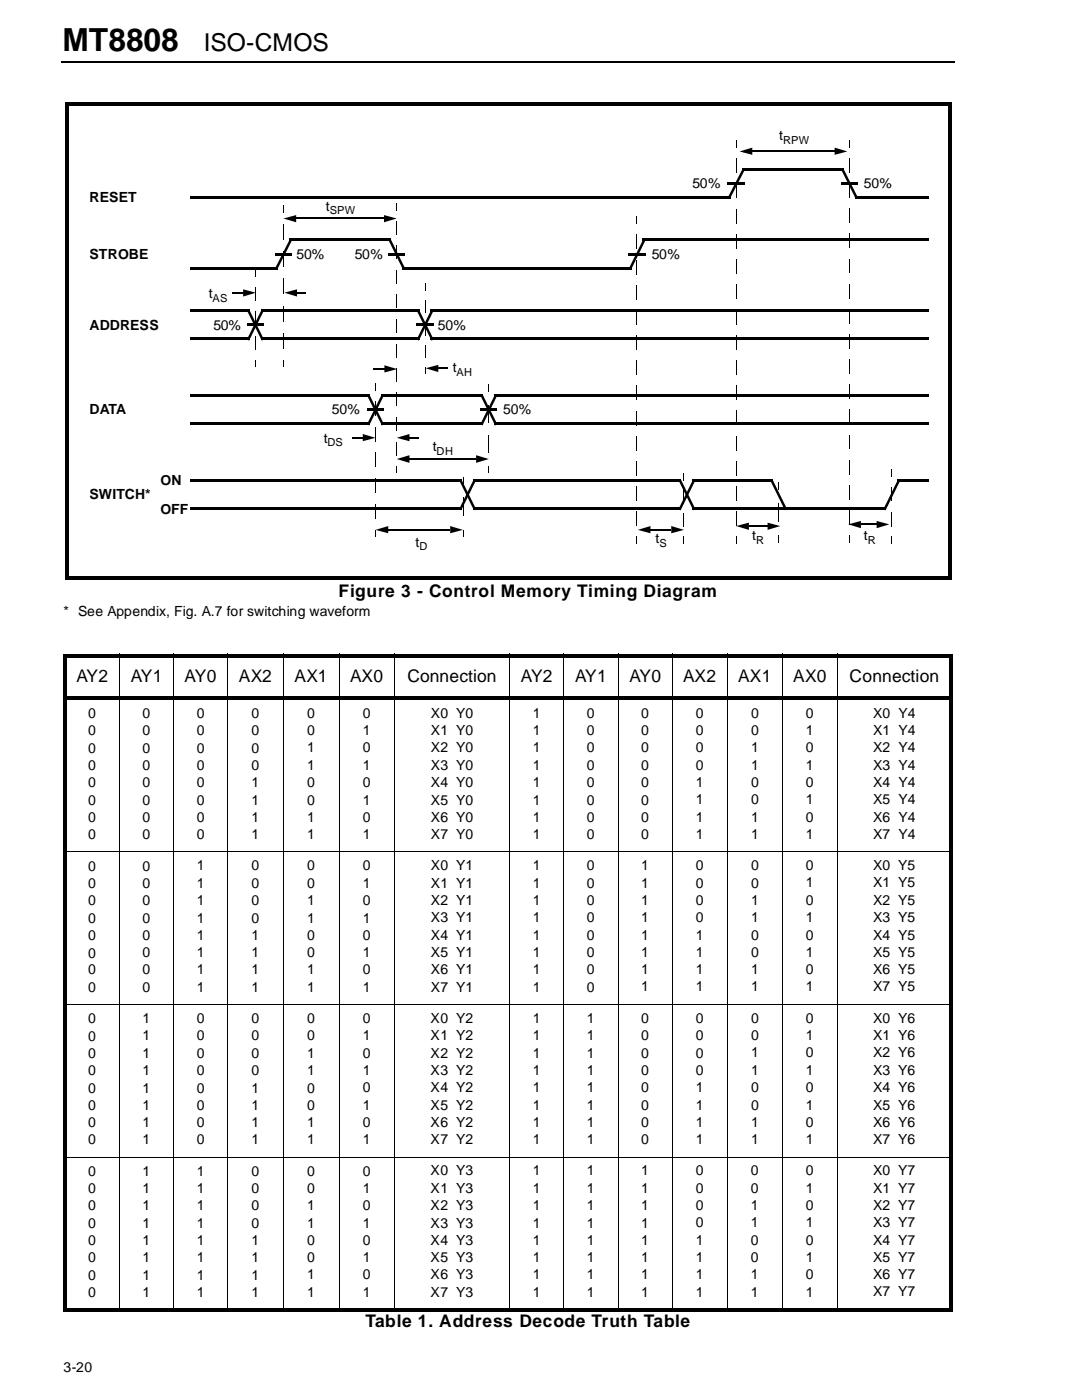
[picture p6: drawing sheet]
<svg xmlns="http://www.w3.org/2000/svg" width="216mm" height="279mm" viewBox="0 0 216 279" stroke-linecap="round" stroke-linejoin="round" font-family="sans-serif">
<path d="M12.3 12.1h.1v.3h-.1z" fill="#000"/>
<path d="M12.4 12.3h178.1" fill="none" stroke="#000" stroke-width=".34"/>
<path d="M12.7 272h12.9v3h-12.9z" fill-rule="evenodd" fill="#fff"/>
<g fill="#000">
<path d="M13 20.5h.7v94.9h-.7zM13.4 20.5h176.4v.7h-176.4zM37.9 39.1h.3v.5h-.3zM38.2 39.1h107.3v.5h-107.3zM145.2 36.3h.3v.5h-.3zM145.3 39.3l.4 .2-.1 .2-.4-.2zM148.2 33.7l.4 .3-2.9 5.5-.4-.2zM145.5 36.3h2.8v.5h-2.8zM145.5 39.1h.2v.5h-.2zM146.8 28.1h.2v1.4h-.2zM148.1 33.5h.2v.5h-.2zM148.3 33.5l.4 .3-.1 .2-.4-.3z"/>
<path d="M148.3 33.5h19.8v.5h-19.8zM148.3 36.3h.3v.5h-.3zM167.8 36.3h.3v.5h-.3zM168.1 33.5h.2v.5h-.2zM168.1 36.3h2.8v.5h-2.8zM167.8 33.8l.4-.3 .1 .2-.4 .3zM167.9 34l.4-.3 2.8 5.6-.4 .2zM169.4 28.1h.2v1.4h-.2zM170.6 39.1h.3v.5h-.3zM170.9 36.3h.2v.5h-.2zM170.9 39.1h14.1v.5h-14.1zM170.7 39.5l.4-.2 .1 .2-.4 .2z"/>
<path d="M185 39.1h.3v.5h-.3zM189.1 20.8h.7v94.9h-.7zM37.9 53.3h.3v.5h-.3zM38.2 53.3h16.9v.5h-16.9zM46.3 58.3h.2v.3h-.2zM48.5 58.3h.2v.3h-.2zM50.8 53.8h.2v1.5h-.2zM54.9 50.5h.2v.5h-.2zM54.9 53.4l.5 .3-.1 .1-.4-.2zM57.8 47.8l.5 .2-2.9 5.7-.5-.3zM55.1 53.3h.3v.5h-.3zM55.1 50.5h2.9v.5h-2.9z"/>
<path d="M56.5 41h.1v1.4h-.1zM57.7 47.6h.3v.5h-.3zM57.9 47.6l.4 .2v.2l-.5-.2zM58 47.6h19.7v.5h-19.7zM58 50.5h.3v.5h-.3zM59.1 58.3h.2v.3h-.2zM59.3 58.3h1.6v.3h-1.6zM60.9 58.3h.1v.3h-.1zM77.5 50.5h.2v.5h-.2zM77.7 47.6h.3v.5h-.3zM77.7 50.5h2.8v.5h-2.8zM77.5 47.8l.4-.2 .1 .2-.4 .2z"/>
<path d="M77.6 48l.4-.2 2.8 5.6-.5 .3zM79.1 40.6h.1v1.4h-.1zM80.3 53.3h.2v.5h-.2zM80.5 53.3h36.8v.5h-36.8zM80.5 50.5h.3v.5h-.3zM80.3 53.7l.5-.3 .1 .2-.5 .2zM84.8 56.6h.1v1.5h-.1zM111.3 53.3h.3v.5h-.3zM111.6 53.3h14.1v.5h-14.1zM117.3 53.3h.2v.5h-.2zM125.5 50.5h.2v.5h-.2zM125.6 53.4l.4 .3-.1 .1-.4-.2z"/>
<path d="M128.4 47.8l.4 .2-2.8 5.7-.4-.3zM125.7 50.5h2.8v.5h-2.8zM125.7 53.3h.3v.5h-.3zM127 43.3h.2v1.4h-.2zM128.3 47.6h.2v.5h-.2zM128.4 47.6l.5 .2-.1 .2-.4-.2zM128.5 50.5h.3v.5h-.3zM128.5 47.6h11.3v.5h-11.3zM139.5 47.6h.3v.5h-.3zM139.8 47.6h.2v.5h-.2zM139.8 47.6h45.2v.5h-45.2zM185 47.6h.3v.5h-.3z"/>
<path d="M37.9 78.7h.3v.5h-.3zM37.9 61.7h.3v.5h-.3zM37.9 67.4h.3v.5h-.3zM38.2 78.7h35.3v.5h-35.3zM38.2 61.7h11.3v.5h-11.3zM38.2 67.4h11.3v.5h-11.3zM49.3 64.5h.2v.5h-.2zM49.4 67.6l.4 .2-.1 .2-.4-.3zM52.2 61.9l.4 .2-2.8 5.7-.4-.2zM49.5 61.7h.3v.5h-.3zM49.5 67.4h.3v.5h-.3zM49.5 64.5h2.8v.5h-2.8z"/>
<path d="M49.3 62l.4-.3 .1 .2-.4 .2zM49.4 62.1l.4-.2 2.8 5.7-.4 .2zM50.8 71.9h.2v1.3h-.2zM52.1 67.4h.2v.5h-.2zM52.1 61.7h.2v.5h-.2zM52.2 61.7l.5 .3-.1 .1-.4-.2zM52.3 67.4h31.1v.5h-31.1zM52.3 61.7h31.1v.5h-31.1zM52.3 64.5h.3v.5h-.3zM52.2 67.8l.4-.2 .1 .1-.5 .3zM56.5 71.9h.1v1.3h-.1zM73.5 78.7h.2v.5h-.2z"/>
<path d="M73.2 78.9l.5-.2v.1l-.4 .3zM73.3 79.1l.4-.3 2.8 5.7-.4 .3zM74.5 73.5h.2v.3h-.2zM74.8 76.5h.2v1.4h-.2zM76 78.7h.3v.5h-.3zM76.2 78.7l.4 .2-.1 .2-.4-.3zM76.3 78.7h19.8v.5h-19.8zM76.7 73.5h.2v.3h-.2zM83.1 64.5h.3v.5h-.3zM83.2 67.6l.5 .2-.1 .2-.5-.3zM86 61.9l.4 .2-2.7 5.7-.5-.2zM83.4 67.4h.3v.5h-.3z"/>
<path d="M83.4 61.7h.3v.5h-.3zM83.4 64.5h2.8v.5h-2.8zM83.1 62l.5-.3 .1 .2-.5 .2zM83.2 62.1l.5-.2 2.7 5.7-.4 .2zM84.8 73.3h.1v1.4h-.1zM85.9 61.7h.3v.5h-.3zM85.9 67.4h.3v.5h-.3zM86.1 61.7l.4 .3-.1 .1-.4-.2zM86.2 61.7h5.7v.5h-5.7zM86.2 67.4h5.7v.5h-5.7zM86.2 64.5h.2v.5h-.2zM86 67.8l.4-.2 .1 .1-.4 .3z"/>
<path d="M87.3 73.3h.2v.4h-.2zM87.5 73.3h1.7v.4h-1.7zM88.7 61.7h.3v.5h-.3zM89 61.7h22.6v.5h-22.6zM89.2 73.3h.1v.4h-.1zM91.6 67.4h.3v.5h-.3zM91.9 61.7h.2v.5h-.2zM91.9 67.4h.2v.5h-.2zM91.9 67.4h22.5v.5h-22.5zM96.1 78.7h.3v.5h-.3zM95.8 78.9l.5-.2 .1 .1-.5 .3zM95.9 79.1l.5-.3 2.7 5.7-.4 .3z"/>
<path d="M97.5 76.8h.1v1.4h-.1zM98.6 78.7h.3v.5h-.3zM98.8 78.7l.4 .2-.1 .2-.4-.3zM98.9 78.7h18.4v.5h-18.4zM105.7 67.4h.2v.5h-.2zM105.9 67.4h22.6v.5h-22.6zM108.5 61.7h.3v.5h-.3zM108.8 61.7h19.7v.5h-19.7zM111.6 61.7h.2v.5h-.2zM114.1 78.7h.3v.5h-.3zM114.4 67.4h.2v.5h-.2zM114.4 78.7h33.9v.5h-33.9z"/>
<path d="M117.3 78.7h.2v.5h-.2zM122.7 67.4h.2v.5h-.2zM122.9 67.4h19.8v.5h-19.8zM125.5 61.7h.2v.5h-.2zM125.7 61.7h25.4v.5h-25.4zM128.5 61.7h.3v.5h-.3zM128.5 67.4h.3v.5h-.3zM139.5 67.4h.3v.5h-.3zM139.8 67.4h45.2v.5h-45.2zM142.7 67.4h.2v.5h-.2zM145.2 61.7h.3v.5h-.3zM145.5 61.7h39.5v.5h-39.5z"/>
<path d="M148.1 78.7h.2v.5h-.2zM148.3 78.7h.3v.5h-.3zM148.3 78.7h36.7v.5h-36.7zM151.1 61.7h.3v.5h-.3zM185 61.7h.3v.5h-.3zM185 67.4h.3v.5h-.3zM185 78.7h.3v.5h-.3zM37.9 84.3h.3v.5h-.3zM37.9 95.6h.3v.5h-.3zM38.2 84.3h35.3v.5h-35.3zM38.2 95.6h53.7v.5h-53.7zM70.2 87.2h.2v.3h-.2z"/>
<path d="M72.4 87.2h.2v.3h-.2zM73.2 81.4h.3v.6h-.3zM73.3 84.5l.4 .3v.1l-.5-.2zM76.1 78.8l.4 .3-2.8 5.7-.4-.3zM73.5 84.3h.2v.5h-.2zM73.5 81.4h2.8v.6h-2.8zM76 84.3h.3v.5h-.3zM76.3 84.3h19.8v.5h-19.8zM76.3 81.4h.2v.6h-.2zM76.1 84.8l.4-.3 .1 .2-.4 .2zM79.1 93h.1v1.4h-.1zM81.5 87.2h.2v.3h-.2z"/>
<path d="M81.7 87.2h1.7v.3h-1.7zM83.4 87.2h.2v.3h-.2zM91.9 95.6h.2v.5h-.2zM91.6 95.8l.4-.2 .1 .2-.4 .2zM91.7 96l.4-.2 2.8 5.6-.4 .3zM92.5 95.2h.1v1.3h-.1zM94.4 95.6h.3v.5h-.3zM94.6 95.6l.4 .2-.1 .2-.4-.2zM94.7 95.6h8.4v.5h-8.4zM95.8 81.4h.3v.6h-.3zM95.9 84.5l.5 .3-.1 .1-.5-.2zM98.7 78.8l.4 .3-2.7 5.7-.5-.3z"/>
<path d="M96.1 84.3h.3v.5h-.3zM96.1 81.4h2.8v.6h-2.8zM97.3 95.6h.2v.5h-.2zM97.5 93h.1v1.4h-.1zM97.5 95.6h38.1v.5h-38.1zM98.6 84.3h.3v.5h-.3zM98.9 84.3h18.4v.5h-18.4zM98.9 81.4h.2v.6h-.2zM98.7 84.8l.4-.3 .1 .2-.4 .2zM103.1 95.6h.3v.5h-.3zM114.1 84.3h.3v.5h-.3zM114.4 84.3h33.9v.5h-33.9z"/>
<path d="M117.3 84.3h.2v.5h-.2zM135.6 95.6h.3v.5h-.3zM135.4 95.8l.4-.2 .1 .2-.4 .2zM135.5 96l.4-.2 2.8 5.6-.4 .3zM136.2 94.4h.2v1.4h-.2zM138.2 95.6h.2v.5h-.2zM138.3 95.6l.5 .2-.1 .2-.4-.2zM138.4 95.6h15.5v.5h-15.5zM148.1 84.3h.2v.5h-.2zM148.3 84.3h.3v.5h-.3zM148.3 84.3h36.7v.5h-36.7zM153.9 95.6h.3v.5h-.3z"/>
<path d="M153.7 95.8l.4-.2 .1 .2-.4 .2zM153.8 96l.4-.2 2.8 5.6-.5 .3zM155.3 96.2h.1v1.4h-.1zM177.8 93.7h.2v1.5h-.2zM179.1 95.6h.2v.5h-.2zM179.2 95.6l.5 .2-.1 .2-.4-.2zM179.3 95.6h5.7v.5h-5.7zM185 84.3h.3v.5h-.3zM185 95.6h.3v.5h-.3zM13 115.1h176.5v.6h-176.5zM37.9 101.3h.3v.5h-.3zM38.2 101.3h53.7v.5h-53.7z"/>
<path d="M74.8 105.7h.2v1.4h-.2zM91.7 101.4l.4 .3-.1 .2-.4-.3zM94.5 95.8l.4 .2-2.8 5.7-.4-.3zM91.9 101.3h.2v.5h-.2zM92.5 105.7h.1v1.4h-.1zM94.4 101.3h.3v.5h-.3zM94.7 101.3h8.4v.5h-8.4zM94.5 101.7l.4-.3 .1 .2-.4 .3zM97.3 101.3h.2v.5h-.2zM97.5 101.3h38.1v.5h-38.1zM103.1 101.3h.3v.5h-.3zM127 107.1h.2v1.4h-.2z"/>
<path d="M135.5 101.4l.4 .3-.1 .2-.4-.3zM138.3 95.8l.4 .2-2.8 5.7-.4-.3zM135.6 101.3h.3v.5h-.3zM136.2 107.1h.2v1.4h-.2zM138.2 101.3h.2v.5h-.2zM138.4 101.3h29.7v.5h-29.7zM138.3 101.7l.4-.3 .1 .2-.5 .3zM146.8 107.1h.2v1.4h-.2zM155.3 106.8h.1v1.4h-.1zM156.5 101.7l.5-.3 .1 .2-.5 .3zM164.9 101.3h.3v.5h-.3zM165.2 101.3h11.3v.5h-11.3z"/>
<path d="M168.1 101.3h.2v.5h-.2zM169.4 106.8h.2v1.4h-.2zM176.4 101.4l.4 .3-.1 .2-.4-.3zM179.2 95.8l.4 .2-2.8 5.7-.4-.3zM176.5 101.3h.3v.5h-.3zM177.8 107.1h.2v1.4h-.2zM12.7 131.2h.7v130h-.7zM12.7 130.6h177.5v.6h-177.5zM12.7 139h177.5v.7h-177.5zM189.5 131.2h.7v130h-.7zM12.7 261.2h177.5v.7h-177.5z"/>
</g>
<g fill="none" stroke="#000" stroke-width=".2">
<path d="M146.9 31.7v2.8M146.9 36.7v2.8M169.5 31.7v2.8M169.5 36.7v2.8M50.9 57.3v2.8M56.6 44.7v3.1M56.6 50.1v3.2M56.6 55.5v3.2M79.2 44.1v2.8M79.2 48.9v2.8M79.2 53.8v2.8M79.2 58.8v2.8"/>
<path d="M127.1 46.8v2.9M127.1 51.9v2.9M127.1 56.9v2.9M146.9 41.7v2.9M146.9 46.7v2.9M146.9 51.8v2.9M146.9 56.8v2.9M169.5 41.7v2.8M169.5 46.7v2.8M169.5 51.7v2.8M169.5 56.7v2.9M50.9 62.1v2.8"/>
<path d="M50.9 67.1v2.7M56.6 61v3.1M56.6 66.5v3M79.2 63.7v2.8M79.2 68.6v2.8M79.2 73.4v2.8M79.2 78.3v2.8M84.8 60v2.5M84.8 64.4v2.6M84.8 68.8v2.6M127.1 61.9v2.9M127.1 67v2.8"/>
<path d="M127.1 72v2.8M127.1 77v2.8M146.9 61.9v2.9M146.9 66.9v2.9M146.9 71.9v2.9M146.9 77v2.8M169.5 61.7v2.9M169.5 66.7v2.9M169.5 71.7v2.9M169.5 76.7v2.9M74.9 80.1v2.9M74.9 85.2v2.9"/>
<path d="M74.9 90.3v2.9M74.9 95.4v3M79.2 83.2v2.8M79.2 88.1v2.8M92.5 99.3v3.7M97.5 80.9v3.4M97.5 87v3.4M127.1 82v2.9M127.1 87v2.9M127.1 92v2.9M127.1 97.1v2.9M136.3 97.9v2.6"/>
<path d="M146.9 82v2.8M146.9 87v2.9M146.9 92v2.9M146.9 97.1v2.9M169.5 81.7v2.9M169.5 86.8v2.8M169.5 91.8v2.9M169.5 96.8v2.9M177.9 97.3v2.8M74.9 100.6v2.9M127.1 102.1v2.9M136.3 102.4v2.8"/>
<path d="M146.9 102.1v2.9M155.4 100.3v3.8M169.5 101.8v2.8M177.9 102.2v2.8M23.9 130.5v131.4M34.6 130.5v131.4M45.5 130.5v131.4M56.6 130.5v131.4M67.6 130.5v131.4M78.7 130.5v131.4M101.7 130.5v131.4M112.5 130.5v131.4"/>
<path d="M123.4 130.5v131.4M134.1 130.5v131.4M145.1 130.5v131.4M156.1 130.5v131.4M167.1 130.5v131.4M12.7 169.9h177.5M12.7 200.4h177.5M12.7 231h177.5"/>
</g>
<g fill="#000">
<path d="M147.6 30.2l2.5-.7v1.4z" fill-rule="evenodd"/>
<path d="M166.5 29.5l2.6 .7-2.6 .7z" fill-rule="evenodd"/>
<path d="M48.5 57.7l2.6 .7-2.6 .8z" fill-rule="evenodd"/>
<path d="M56.6 43.6l2.5-.7v1.5z" fill-rule="evenodd"/>
<path d="M56.7 58.4l2.6-.7v1.5z" fill-rule="evenodd"/>
<path d="M76.6 42.9l2.6 .7-2.6 .8z" fill-rule="evenodd"/>
<path d="M76.7 72.9l2.5 .8-2.5 .6z" fill-rule="evenodd"/>
<path d="M84.9 73.5l2.6-.7v1.5z" fill-rule="evenodd"/>
<path d="M72.4 86.6l2.5 .8-2.5 .7z" fill-rule="evenodd"/>
<path d="M79.2 87.4l2.5-.8v1.5z" fill-rule="evenodd"/>
<path d="M79.2 91.6l2.5-.8v1.6z" fill-rule="evenodd"/>
<path d="M95 90.8l2.5 .8-2.5 .8z" fill-rule="evenodd"/>
<path d="M74.9 105.7l2.6-.7v1.4z" fill-rule="evenodd"/>
<path d="M89.8 105l2.6 .7-2.6 .7z" fill-rule="evenodd"/>
<path d="M127.3 105.7l2.5-.7v1.4z" fill-rule="evenodd"/>
<path d="M133.9 105l2.6 .7-2.6 .7z" fill-rule="evenodd"/>
<path d="M146.9 105l2.5-.7v1.4z" fill-rule="evenodd"/>
<path d="M153.2 104.3l2.5 .7-2.5 .7z" fill-rule="evenodd"/>
<path d="M169.2 104.6l2.6-.6v1.4z" fill-rule="evenodd"/>
<path d="M174.9 104l2.6 .6-2.6 .8z" fill-rule="evenodd"/>
</g>
<path d="M150.1 30.2h16.4M46.5 58.4h2M59.1 43.6h17.5M74.7 73.7h2M70.4 87.4h2M81.7 91.6h13.3M77.5 105.7h12.3M129.8 105.7h4.1M149.4 105h3.8M171.8 104.6h3.1" fill="none" stroke="#000" stroke-width=".34"/>
<text font-size="6.3" x="12.4" y="10.2">MT8808</text>
<text font-size="4.9" x="40.6" y="10.2">ISO-CMOS</text>
<g font-size="3.5">
<text x="67.6" y="119.1">Figure 3 - Control Memory Timing Diagram</text>
<text x="15.2" y="136.1">AY2</text>
<text x="26.1" y="136.1">AY1</text>
<text x="36.8" y="136.1">AY0</text>
<text x="47.7" y="136.1">AX2</text>
<text x="58.8" y="136.1">AX1</text>
<text x="69.9" y="136.1">AX0</text>
<text x="81.3" y="136.1">Connection</text>
<text x="103.9" y="136.1">AY2</text>
<text x="114.7" y="136.1">AY1</text>
<text x="125.6" y="136.1">AY0</text>
<text x="136.3" y="136.1">AX2</text>
<text x="147.3" y="136.1">AX1</text>
<text x="158.3" y="136.1">AX0</text>
<text x="169.5" y="136.1">Connection</text>
<text x="72.9" y="264.9">Table 1. Address Decode Truth Table</text>
</g>
<g font-size="2.8">
<text x="155.4" y="27.9">t</text>
<text x="17.9" y="40.4">RESET</text>
<text x="138.2" y="37.6">50%</text>
<text x="172.4" y="37.6">50%</text>
<text x="65" y="42.1">t</text>
<text x="17.9" y="51.7">STROBE</text>
<text x="59.2" y="51.7">50%</text>
<text x="70.8" y="51.7">50%</text>
<text x="130" y="51.7">50%</text>
<text x="41.7" y="59.4">t</text>
<text x="17.9" y="65.8">ADDRESS</text>
<text x="42.6" y="65.8">50%</text>
<text x="87.4" y="65.8">50%</text>
<text x="90.3" y="74.3">t</text>
<text x="17.9" y="82.7">DATA</text>
<text x="66.2" y="82.7">50%</text>
<text x="100.4" y="82.7">50%</text>
<text x="64.6" y="88.4">t</text>
<text x="86.4" y="90.1">t</text>
<text x="17.9" y="99.6">SWITCH*</text>
<text x="32" y="96.9">ON</text>
<text x="32" y="102.5">OFF</text>
<text x="150.1" y="107.9">t</text>
<text x="172.4" y="107.9">t</text>
<text x="82.9" y="109.1">t</text>
<text x="130.8" y="108.4">t</text>
<text x="12.7" y="122.9">* See Appendix, Fig. A.7 for switching waveform</text>
<text x="17.6" y="143.3">0</text>
<text x="28.4" y="143.3">0</text>
<text x="39.3" y="143.3">0</text>
<text x="50.2" y="143.3">0</text>
<text x="61.3" y="143.3">0</text>
<text x="72.4" y="143.3">0</text>
<text x="85.9" y="143.3">X0 Y0</text>
<text x="106.3" y="143.3">1</text>
<text x="117.1" y="143.3">0</text>
<text x="127.9" y="143.3">0</text>
<text x="138.9" y="143.3">0</text>
<text x="149.9" y="143.3">0</text>
<text x="160.8" y="143.3">0</text>
<text x="174.2" y="143.3">X0 Y4</text>
<text x="17.6" y="146.7">0</text>
<text x="28.4" y="146.7">0</text>
<text x="39.3" y="146.7">0</text>
<text x="50.2" y="146.7">0</text>
<text x="61.3" y="146.7">0</text>
<text x="72.4" y="146.7">1</text>
<text x="85.9" y="146.7">X1 Y0</text>
<text x="106.3" y="146.7">1</text>
<text x="117.1" y="146.7">0</text>
<text x="127.9" y="146.7">0</text>
<text x="138.9" y="146.7">0</text>
<text x="149.9" y="146.7">0</text>
<text x="160.8" y="146.7">1</text>
<text x="174.2" y="146.7">X1 Y4</text>
<text x="17.6" y="150.2">0</text>
<text x="17.6" y="153.7">0</text>
<text x="28.4" y="150.2">0</text>
<text x="28.4" y="153.7">0</text>
<text x="39.3" y="150.2">0</text>
<text x="39.3" y="153.7">0</text>
<text x="50.2" y="150.2">0</text>
<text x="50.2" y="153.7">0</text>
<text x="61.3" y="150.2">1</text>
<text x="61.3" y="153.6">1</text>
<text x="72.4" y="150.2">0</text>
<text x="72.4" y="153.6">1</text>
<text x="85.9" y="150.2">X2 Y0</text>
<text x="85.9" y="153.6">X3 Y0</text>
<text x="106.3" y="150.2">1</text>
<text x="106.3" y="153.6">1</text>
<text x="117.1" y="150.2">0</text>
<text x="117.1" y="153.6">0</text>
<text x="127.9" y="150.1">0</text>
<text x="127.9" y="153.6">0</text>
<text x="138.9" y="150.1">0</text>
<text x="138.9" y="153.6">0</text>
<text x="149.9" y="150.1">1</text>
<text x="149.9" y="153.6">1</text>
<text x="160.8" y="150.1">0</text>
<text x="160.8" y="153.6">1</text>
<text x="174.2" y="150.1">X2 Y4</text>
<text x="174.2" y="153.6">X3 Y4</text>
<text x="17.6" y="157.1">0</text>
<text x="17.6" y="160.6">0</text>
<text x="28.4" y="157.1">0</text>
<text x="28.4" y="160.6">0</text>
<text x="39.3" y="157.1">0</text>
<text x="39.3" y="160.6">0</text>
<text x="50.2" y="157.1">1</text>
<text x="50.2" y="160.6">1</text>
<text x="61.3" y="157.1">0</text>
<text x="61.3" y="160.6">0</text>
<text x="72.4" y="157.1">0</text>
<text x="72.4" y="160.6">1</text>
<text x="85.9" y="157.1">X4 Y0</text>
<text x="85.9" y="160.6">X5 Y0</text>
<text x="106.3" y="157.1">1</text>
<text x="106.3" y="160.6">1</text>
<text x="117.1" y="157.1">0</text>
<text x="117.1" y="160.6">0</text>
<text x="127.9" y="157.1">0</text>
<text x="127.9" y="160.6">0</text>
<text x="138.9" y="157.1">1</text>
<text x="138.9" y="160.6">1</text>
<text x="149.9" y="157.1">0</text>
<text x="149.9" y="160.5">0</text>
<text x="160.8" y="157.1">0</text>
<text x="160.8" y="160.5">1</text>
<text x="174.2" y="157.1">X4 Y4</text>
<text x="174.2" y="160.5">X5 Y4</text>
<text x="17.6" y="164.1">0</text>
<text x="17.6" y="167.5">0</text>
<text x="28.4" y="164.1">0</text>
<text x="28.4" y="167.5">0</text>
<text x="39.3" y="164.1">0</text>
<text x="39.3" y="167.5">0</text>
<text x="50.2" y="164.1">1</text>
<text x="50.2" y="167.4">1</text>
<text x="61.3" y="164.1">1</text>
<text x="61.3" y="167.4">1</text>
<text x="72.4" y="164">0</text>
<text x="72.4" y="167.4">1</text>
<text x="85.9" y="164">X6 Y0</text>
<text x="85.9" y="167.4">X7 Y0</text>
<text x="106.3" y="164">1</text>
<text x="106.3" y="167.4">1</text>
<text x="117.1" y="164">0</text>
<text x="117.1" y="167.4">0</text>
<text x="127.9" y="164">0</text>
<text x="127.9" y="167.4">0</text>
<text x="138.9" y="164">1</text>
<text x="138.9" y="167.4">1</text>
<text x="149.9" y="164">1</text>
<text x="149.9" y="167.4">1</text>
<text x="160.8" y="164">0</text>
<text x="160.8" y="167.4">1</text>
<text x="174.2" y="164">X6 Y4</text>
<text x="174.2" y="167.4">X7 Y4</text>
<text x="17.6" y="173.7">0</text>
<text x="28.4" y="173.7">0</text>
<text x="39.3" y="173.7">1</text>
<text x="50.2" y="173.7">0</text>
<text x="61.3" y="173.7">0</text>
<text x="72.4" y="173.7">0</text>
<text x="85.9" y="173.7">X0 Y1</text>
<text x="106.3" y="173.7">1</text>
<text x="117.1" y="173.7">0</text>
<text x="127.9" y="173.7">1</text>
<text x="138.9" y="173.7">0</text>
<text x="149.9" y="173.7">0</text>
<text x="160.8" y="173.6">0</text>
<text x="174.2" y="173.6">X0 Y5</text>
<text x="17.6" y="177.2">0</text>
<text x="28.4" y="177.2">0</text>
<text x="39.3" y="177.2">1</text>
<text x="50.2" y="177.2">0</text>
<text x="61.3" y="177.2">0</text>
<text x="72.4" y="177.2">1</text>
<text x="85.9" y="177.2">X1 Y1</text>
<text x="106.3" y="177.2">1</text>
<text x="117.1" y="177.1">0</text>
<text x="127.9" y="177.1">1</text>
<text x="138.9" y="177.1">0</text>
<text x="149.9" y="177.1">0</text>
<text x="160.8" y="177.1">1</text>
<text x="174.2" y="177.1">X1 Y5</text>
<text x="17.6" y="180.7">0</text>
<text x="17.6" y="184.2">0</text>
<text x="28.4" y="180.7">0</text>
<text x="28.4" y="184.1">0</text>
<text x="39.3" y="180.7">1</text>
<text x="39.3" y="184.1">1</text>
<text x="50.2" y="180.7">0</text>
<text x="50.2" y="184.1">0</text>
<text x="61.3" y="180.6">1</text>
<text x="61.3" y="184.1">1</text>
<text x="72.4" y="180.6">0</text>
<text x="72.4" y="184.1">1</text>
<text x="85.9" y="180.6">X2 Y1</text>
<text x="85.9" y="184.1">X3 Y1</text>
<text x="106.3" y="180.6">1</text>
<text x="106.3" y="184.1">1</text>
<text x="117.1" y="180.6">0</text>
<text x="117.1" y="184.1">0</text>
<text x="127.9" y="180.6">1</text>
<text x="127.9" y="184.1">1</text>
<text x="138.9" y="180.6">0</text>
<text x="138.9" y="184.1">0</text>
<text x="149.9" y="180.6">1</text>
<text x="149.9" y="184.1">1</text>
<text x="160.8" y="180.6">0</text>
<text x="160.8" y="184.1">1</text>
<text x="174.2" y="180.6">X2 Y5</text>
<text x="174.2" y="184">X3 Y5</text>
<text x="17.6" y="187.6">0</text>
<text x="17.6" y="191.1">0</text>
<text x="28.4" y="187.6">0</text>
<text x="28.4" y="191.1">0</text>
<text x="39.3" y="187.6">1</text>
<text x="39.3" y="191.1">1</text>
<text x="50.2" y="187.6">1</text>
<text x="50.2" y="191.1">1</text>
<text x="61.3" y="187.6">0</text>
<text x="61.3" y="191.1">0</text>
<text x="72.4" y="187.6">0</text>
<text x="72.4" y="191.1">1</text>
<text x="85.9" y="187.6">X4 Y1</text>
<text x="85.9" y="191">X5 Y1</text>
<text x="106.3" y="187.6">1</text>
<text x="106.3" y="191">1</text>
<text x="117.1" y="187.6">0</text>
<text x="117.1" y="191">0</text>
<text x="127.9" y="187.5">1</text>
<text x="127.9" y="191">1</text>
<text x="138.9" y="187.5">1</text>
<text x="138.9" y="191">1</text>
<text x="149.9" y="187.5">0</text>
<text x="149.9" y="191">0</text>
<text x="160.8" y="187.5">0</text>
<text x="160.8" y="191">1</text>
<text x="174.2" y="187.5">X4 Y5</text>
<text x="174.2" y="191">X5 Y5</text>
<text x="17.6" y="194.5">0</text>
<text x="17.6" y="197.9">0</text>
<text x="28.4" y="194.5">0</text>
<text x="28.4" y="197.9">0</text>
<text x="39.3" y="194.5">1</text>
<text x="39.3" y="197.9">1</text>
<text x="50.2" y="194.5">1</text>
<text x="50.2" y="197.9">1</text>
<text x="61.3" y="194.4">1</text>
<text x="61.3" y="197.9">1</text>
<text x="72.4" y="194.4">0</text>
<text x="72.4" y="197.9">1</text>
<text x="85.9" y="194.4">X6 Y1</text>
<text x="85.9" y="197.9">X7 Y1</text>
<text x="106.3" y="194.4">1</text>
<text x="106.3" y="197.9">1</text>
<text x="117.1" y="194.4">0</text>
<text x="117.1" y="197.9">0</text>
<text x="127.9" y="194.4">1</text>
<text x="127.9" y="197.9">1</text>
<text x="138.9" y="194.4">1</text>
<text x="138.9" y="197.9">1</text>
<text x="149.9" y="194.4">1</text>
<text x="149.9" y="197.9">1</text>
<text x="160.8" y="194.4">0</text>
<text x="160.8" y="197.8">1</text>
<text x="174.2" y="194.4">X6 Y5</text>
<text x="174.2" y="197.8">X7 Y5</text>
<text x="17.6" y="204.2">0</text>
<text x="17.6" y="207.7">0</text>
<text x="28.4" y="204.2">1</text>
<text x="28.4" y="207.7">1</text>
<text x="39.3" y="204.2">0</text>
<text x="39.3" y="207.6">0</text>
<text x="50.2" y="204.2">0</text>
<text x="50.2" y="207.6">0</text>
<text x="61.3" y="204.2">0</text>
<text x="61.3" y="207.6">0</text>
<text x="72.4" y="204.1">0</text>
<text x="72.4" y="207.6">1</text>
<text x="85.9" y="204.1">X0 Y2</text>
<text x="85.9" y="207.6">X1 Y2</text>
<text x="106.3" y="204.1">1</text>
<text x="106.3" y="207.6">1</text>
<text x="117.1" y="204.1">1</text>
<text x="117.1" y="207.6">1</text>
<text x="127.9" y="204.1">0</text>
<text x="127.9" y="207.6">0</text>
<text x="138.8" y="204.1">0</text>
<text x="138.8" y="207.6">0</text>
<text x="149.9" y="204.1">0</text>
<text x="149.9" y="207.6">0</text>
<text x="160.8" y="204.1">0</text>
<text x="160.8" y="207.6">1</text>
<text x="174.2" y="204.1">X0 Y6</text>
<text x="174.2" y="207.6">X1 Y6</text>
<text x="17.6" y="211.1">0</text>
<text x="17.6" y="214.6">0</text>
<text x="28.4" y="211.1">1</text>
<text x="28.4" y="214.6">1</text>
<text x="39.3" y="211.1">0</text>
<text x="39.3" y="214.6">0</text>
<text x="50.2" y="211.1">0</text>
<text x="50.2" y="214.6">0</text>
<text x="61.3" y="211.1">1</text>
<text x="61.3" y="214.6">1</text>
<text x="72.4" y="211.1">0</text>
<text x="72.4" y="214.6">1</text>
<text x="85.9" y="211.1">X2 Y2</text>
<text x="85.9" y="214.6">X3 Y2</text>
<text x="106.3" y="211.1">1</text>
<text x="106.3" y="214.5">1</text>
<text x="117.1" y="211.1">1</text>
<text x="117.1" y="214.5">1</text>
<text x="127.9" y="211.1">0</text>
<text x="127.9" y="214.5">0</text>
<text x="138.8" y="211">0</text>
<text x="138.8" y="214.5">0</text>
<text x="149.9" y="211">1</text>
<text x="149.9" y="214.5">1</text>
<text x="160.8" y="211">0</text>
<text x="160.8" y="214.5">1</text>
<text x="174.2" y="211">X2 Y6</text>
<text x="174.2" y="214.5">X3 Y6</text>
<text x="17.6" y="218.1">0</text>
<text x="17.6" y="221.5">0</text>
<text x="28.4" y="218.1">1</text>
<text x="28.4" y="221.5">1</text>
<text x="39.3" y="218.1">0</text>
<text x="39.3" y="221.5">0</text>
<text x="50.2" y="218">1</text>
<text x="50.2" y="221.5">1</text>
<text x="61.3" y="218">0</text>
<text x="61.3" y="221.5">0</text>
<text x="72.4" y="218">0</text>
<text x="72.4" y="221.5">1</text>
<text x="85.9" y="218">X4 Y2</text>
<text x="85.9" y="221.5">X5 Y2</text>
<text x="106.3" y="218">1</text>
<text x="106.3" y="221.5">1</text>
<text x="117.1" y="218">1</text>
<text x="117.1" y="221.5">1</text>
<text x="127.9" y="218">0</text>
<text x="127.9" y="221.5">0</text>
<text x="138.8" y="218">1</text>
<text x="138.8" y="221.5">1</text>
<text x="149.9" y="218">0</text>
<text x="149.9" y="221.4">0</text>
<text x="160.8" y="218">0</text>
<text x="160.8" y="221.4">1</text>
<text x="174.2" y="218">X4 Y6</text>
<text x="174.2" y="221.4">X5 Y6</text>
<text x="17.6" y="224.9">0</text>
<text x="28.4" y="224.9">1</text>
<text x="39.3" y="224.9">0</text>
<text x="50.2" y="224.9">1</text>
<text x="61.3" y="224.9">1</text>
<text x="72.4" y="224.9">0</text>
<text x="85.9" y="224.9">X6 Y2</text>
<text x="106.3" y="224.9">1</text>
<text x="117.1" y="224.9">1</text>
<text x="127.9" y="224.9">0</text>
<text x="138.8" y="224.8">1</text>
<text x="149.9" y="224.8">1</text>
<text x="160.8" y="224.8">0</text>
<text x="174.2" y="224.8">X6 Y6</text>
<text x="17.6" y="228.4">0</text>
<text x="28.4" y="228.4">1</text>
<text x="39.3" y="228.4">0</text>
<text x="50.2" y="228.4">1</text>
<text x="61.3" y="228.4">1</text>
<text x="72.4" y="228.4">1</text>
<text x="85.9" y="228.3">X7 Y2</text>
<text x="106.3" y="228.3">1</text>
<text x="117.1" y="228.3">1</text>
<text x="127.9" y="228.3">0</text>
<text x="138.8" y="228.3">1</text>
<text x="149.9" y="228.3">1</text>
<text x="160.8" y="228.3">1</text>
<text x="174.2" y="228.3">X7 Y6</text>
<text x="17.6" y="234.6">0</text>
<text x="17.6" y="238.1">0</text>
<text x="28.4" y="234.6">1</text>
<text x="28.4" y="238.1">1</text>
<text x="39.3" y="234.6">1</text>
<text x="39.3" y="238.1">1</text>
<text x="50.2" y="234.6">0</text>
<text x="50.2" y="238.1">0</text>
<text x="61.3" y="234.6">0</text>
<text x="61.3" y="238.1">0</text>
<text x="72.4" y="234.6">0</text>
<text x="72.4" y="238.1">1</text>
<text x="85.9" y="234.6">X0 Y3</text>
<text x="85.9" y="238.1">X1 Y3</text>
<text x="106.3" y="234.6">1</text>
<text x="106.3" y="238.1">1</text>
<text x="117.1" y="234.6">1</text>
<text x="117.1" y="238">1</text>
<text x="127.9" y="234.6">1</text>
<text x="127.9" y="238">1</text>
<text x="138.8" y="234.6">0</text>
<text x="138.8" y="238">0</text>
<text x="149.9" y="234.5">0</text>
<text x="149.9" y="238">0</text>
<text x="160.8" y="234.5">0</text>
<text x="160.8" y="238">1</text>
<text x="174.2" y="234.5">X0 Y7</text>
<text x="174.2" y="238">X1 Y7</text>
<text x="17.6" y="241.6">0</text>
<text x="17.6" y="245.1">0</text>
<text x="28.4" y="241.6">1</text>
<text x="28.4" y="245">1</text>
<text x="39.3" y="241.6">1</text>
<text x="39.3" y="245">1</text>
<text x="50.2" y="241.6">0</text>
<text x="50.2" y="245">0</text>
<text x="61.3" y="241.5">1</text>
<text x="61.3" y="245">1</text>
<text x="72.4" y="241.5">0</text>
<text x="72.4" y="245">1</text>
<text x="85.9" y="241.5">X2 Y3</text>
<text x="85.9" y="245">X3 Y3</text>
<text x="106.3" y="241.5">1</text>
<text x="106.3" y="245">1</text>
<text x="117.1" y="241.5">1</text>
<text x="117.1" y="245">1</text>
<text x="127.9" y="241.5">1</text>
<text x="127.9" y="245">1</text>
<text x="138.8" y="241.5">0</text>
<text x="138.8" y="245">0</text>
<text x="149.9" y="241.5">1</text>
<text x="149.9" y="245">1</text>
<text x="160.8" y="241.5">0</text>
<text x="160.8" y="245">1</text>
<text x="174.2" y="241.5">X2 Y7</text>
<text x="174.2" y="244.9">X3 Y7</text>
<text x="17.6" y="248.5">0</text>
<text x="17.6" y="251.9">0</text>
<text x="28.4" y="248.5">1</text>
<text x="28.4" y="251.9">1</text>
<text x="39.3" y="248.5">1</text>
<text x="39.3" y="251.9">1</text>
<text x="50.2" y="248.5">1</text>
<text x="50.2" y="251.9">1</text>
<text x="61.3" y="248.5">0</text>
<text x="61.3" y="251.9">0</text>
<text x="72.4" y="248.5">0</text>
<text x="72.4" y="251.9">1</text>
<text x="85.9" y="248.5">X4 Y3</text>
<text x="85.9" y="251.9">X5 Y3</text>
<text x="106.3" y="248.5">1</text>
<text x="106.3" y="251.8">1</text>
<text x="117.1" y="248.5">1</text>
<text x="117.1" y="251.8">1</text>
<text x="127.9" y="248.4">1</text>
<text x="127.9" y="251.8">1</text>
<text x="138.8" y="248.4">1</text>
<text x="138.8" y="251.8">1</text>
<text x="149.9" y="248.4">0</text>
<text x="149.9" y="251.8">0</text>
<text x="160.8" y="248.4">0</text>
<text x="160.8" y="251.8">1</text>
<text x="174.2" y="248.4">X4 Y7</text>
<text x="174.2" y="251.8">X5 Y7</text>
<text x="17.6" y="255.4">0</text>
<text x="28.4" y="255.4">1</text>
<text x="39.3" y="255.4">1</text>
<text x="50.2" y="255.4">1</text>
<text x="61.3" y="255.3">1</text>
<text x="72.4" y="255.3">0</text>
<text x="85.9" y="255.3">X6 Y3</text>
<text x="106.3" y="255.3">1</text>
<text x="117.1" y="255.3">1</text>
<text x="127.9" y="255.3">1</text>
<text x="138.8" y="255.3">1</text>
<text x="149.9" y="255.3">1</text>
<text x="160.8" y="255.3">0</text>
<text x="174.2" y="255.3">X6 Y7</text>
<text x="17.6" y="258.8">0</text>
<text x="28.4" y="258.8">1</text>
<text x="39.3" y="258.8">1</text>
<text x="50.2" y="258.8">1</text>
<text x="61.3" y="258.8">1</text>
<text x="72.4" y="258.8">1</text>
<text x="85.9" y="258.8">X7 Y3</text>
<text x="106.3" y="258.8">1</text>
<text x="117.1" y="258.8">1</text>
<text x="127.9" y="258.8">1</text>
<text x="138.8" y="258.8">1</text>
<text x="149.9" y="258.8">1</text>
<text x="160.8" y="258.7">1</text>
<text x="174.2" y="258.7">X7 Y7</text>
<text x="12.7" y="273.9">3-20</text>
</g>
<g font-size="2.2">
<text x="156.3" y="28.7">RPW</text>
<text x="65.8" y="42.8">SPW</text>
<text x="42.4" y="60.2">AS</text>
<text x="91.1" y="75">AH</text>
<text x="65.4" y="89.1">DS</text>
<text x="87.1" y="90.8">DH</text>
<text x="83.7" y="109.8">D</text>
<text x="131.6" y="109.1">S</text>
<text x="150.9" y="108.5">R</text>
<text x="173.1" y="108.5">R</text>
</g>
</svg>
